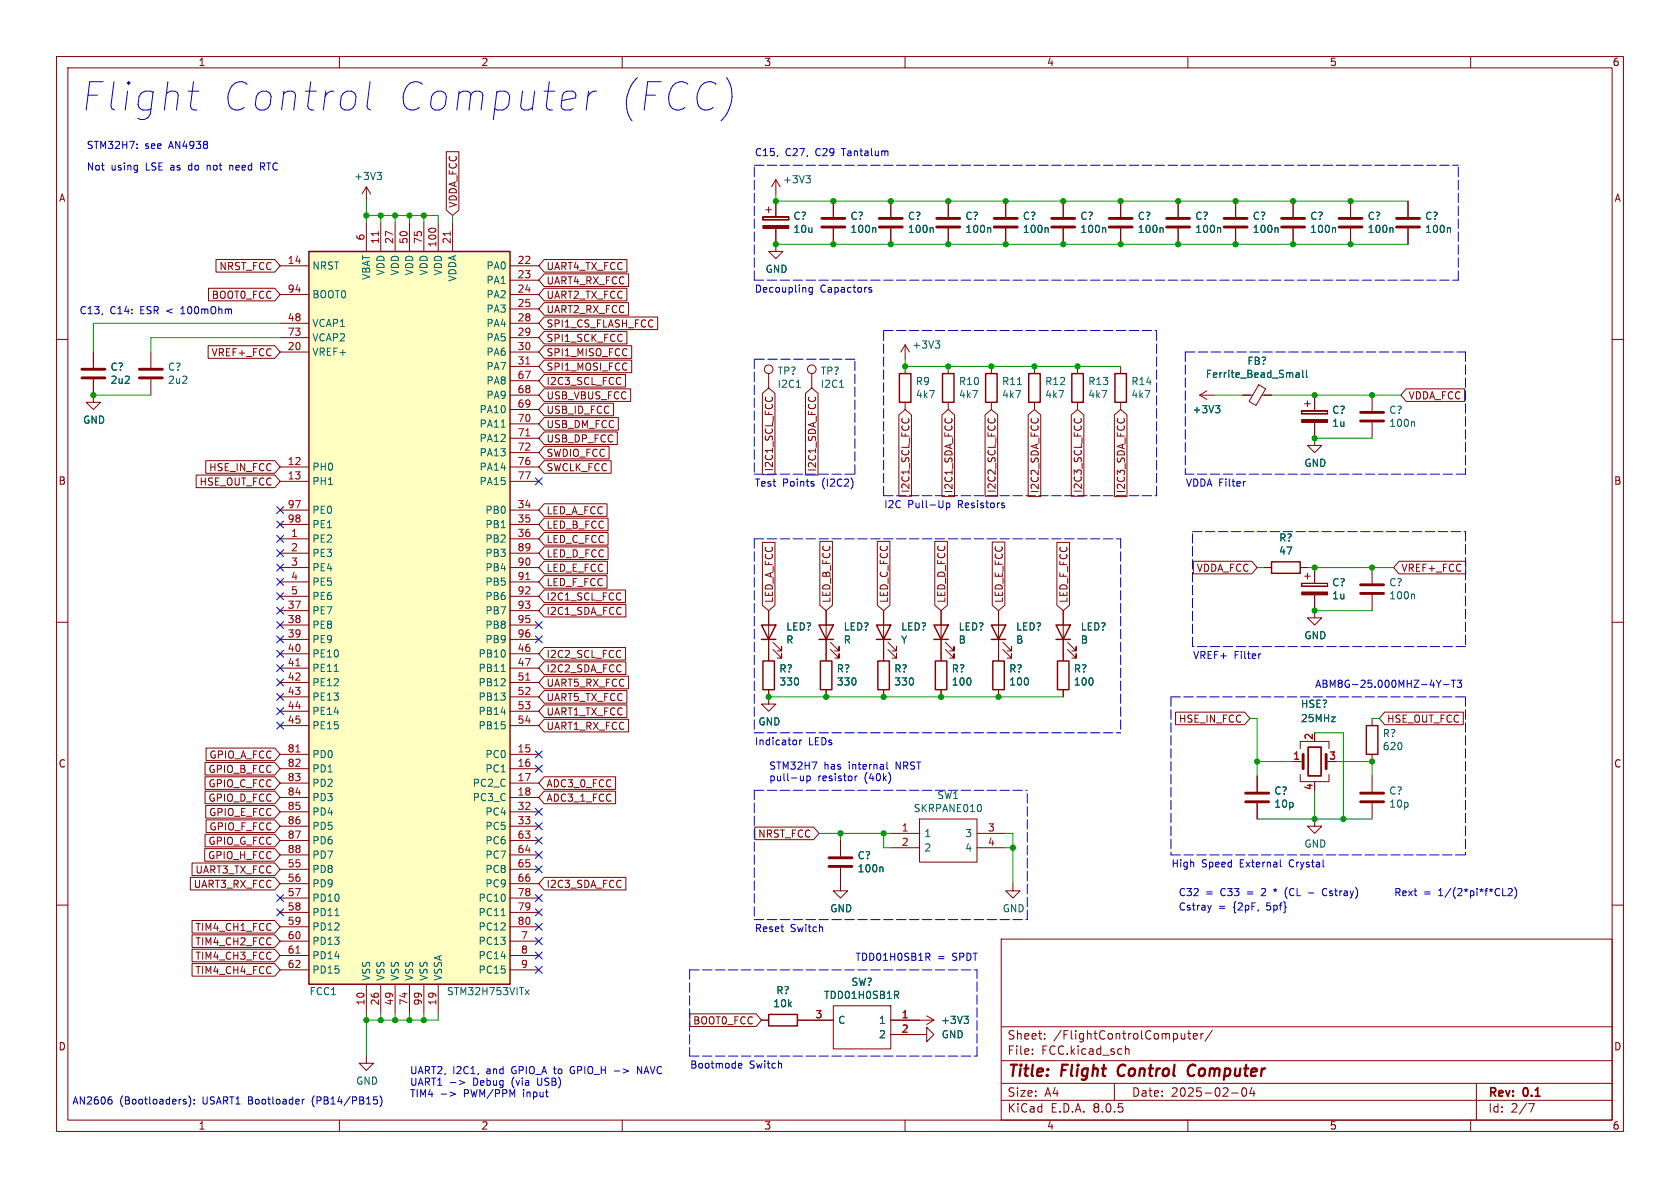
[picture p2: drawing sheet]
<svg xmlns="http://www.w3.org/2000/svg" width="297mm" height="210mm" viewBox="0 0 297 210" stroke-linecap="round" stroke-linejoin="round" font-family="sans-serif">
<g fill="none" stroke="#840000" stroke-width=".18">
<path d="M10 10h277v190h-277zM12 12h273v186h-273zM60 10v2M110 10v2M160 10v2M210 10v2M260 10v2M64.8 33l-.8 1.3M64.8 33v2.6M64.8 33l.7 1.3M134.9 38.4v.5zM134.9 38.9h4.5z"/>
<path d="M134.9 38.4h4.5zM135.4 37.1h1M135.9 36.6v1M137.2 31.8v2.5M137.2 35.6v2.8M137.2 31.8l-.8 1.2M137.2 31.8l.7 1.2M139.4 38.4v.5zM147.3 35.6v2.8M157.5 35.6v2.8M167.6 35.6v2.8M177.8 35.6v2.8"/>
<path d="M188 35.6v2.8M198.1 35.6v2.8M208.3 35.6v2.8M218.4 35.6v2.8M228.6 35.6v2.8M238.8 35.6v2.8M248.9 35.6v2.8M10 60h2M137.2 40.4v4.1h1.2l-1.2 1.2-1.3-1.2h1.3M147.3 40.4v2.8M157.5 40.4v2.8M167.6 40.4v2.8"/>
<path d="M177.8 40.4v2.8M188 40.4v2.8M198.1 40.4v2.8M208.3 40.4v2.8M218.4 40.4v2.8M228.6 40.4v2.8M238.8 40.4v2.8M248.9 40.4v2.8M285 60h2M16.5 67.1v4h1.3l-1.3 1.3-1.3-1.3h1.3M16.5 62.2v2.8M26.7 62.2v2.8"/>
<path d="M26.7 67.1v2.8M135.9 66v2.6M143.5 66v2.6M160 61l-.7 1.2M160 61v2.5M160 61l.8 1.2M167.6 64.8v1.2M167.6 71.1v1.3M175.3 64.8v1.2M175.3 71.1v1.3M182.9 64.8v1.2M182.9 71.1v1.3"/>
<path d="M190.5 64.8v1.2M190.5 71.1v1.3M198.1 64.8v1.2M198.1 71.1v1.3M212.1 69.9h2.5M212.1 69.9l1.3 .7M213.4 69.1l-1.3 .8M219.7 69.9h1.8M222.5 68l1.2 .7-1.7 3-1.2-.7zM223.1 69.9h1.7M10 110h2M135.9 115.6v1.2"/>
<path d="M146 108v7.6M146.8 114.8l1.5 1.5v-.7v.7h-.7M146.8 113.5l1.5 1.6v-.8v.8h-.7M176.5 115.6v1.2M285 110h2M135.9 121.9v2.6h1.3l-1.3 1.2-1.3-1.2h1.3M176.5 121.9v1.3M222.2 137.2v2.8M228.6 134.6h1.8M229.9 136.9v1.3h5v-1.3M229.9 132.3v-1.2h5v1.2M232.4 138.2v.2"/>
<path d="M242.6 127v1.3M242.6 133.4v1.2M242.6 137.2v2.8M10 160h2M222.2 142v2.8M232.4 144.8v1.3h1.3l-1.3 1.2-1.3-1.2h1.3M242.6 142v2.8M285 160h2M177 166h108v32h-108zM60 198v2M64.8 186.7v1.3h1.2l-1.2 1.2-1.3-1.2h1.3M110 198v2"/>
<path d="M160 198v2M177 194.5h108M177 191.5h108M177 187.5h108M177 181.5h108M182.5 186.3v.1M182.5 185.5v.1M184.7 183.6v.1M184.7 182.8v.1M197 191.5v3M199 184.9v1.5M199 185.5l.2-.1 .3 .1 .1 .9"/>
<path d="M209.5 182.7v1M209.5 183.6l-.5 .1M210 182.7h.5M210 198v2M210.2 182.2v1.3l.3 .2M211 183.2l.7-.1-.1-.3-.4-.1-.2 .2v.7h.6M212.3 182.7v1M212.7 182.7l-.2 .1-.2 .2M214.3 182.1l-1.3 2M217.7 193.2h1.2M219.7 192.4a.81 .81 0 0 0 .3 1.4l.2-.1 .2-.5-.2-.8M221.3 192.2l-.3 1.1h.9"/>
<path d="M221.7 192.8v1M260 198v2M261 191.5v6.5M270.2 195.1h1l-.6 1.5"/>
<circle cx="135.9" cy="65.3" r=".76"/>
<circle cx="143.5" cy="65.3" r=".76"/>
</g>
<path d="M197.9 188.5a1.27 1.27 0 0 0 0 1.6M211 188.2a1.13 1.13 0 0 0-1 .7 1.13 1.13 0 0 0 .3 1.2l.2 .1 .5-.1" fill="none" stroke="#840000" stroke-width=".4"/>
<path d="M166.6 66h2.1v5.1h-2.1zM174.2 66h2.1v5.1h-2.1zM181.9 66h2v5.1h-2zM189.5 66h2v5.1h-2zM197.1 66h2v5.1h-2zM134.9 116.8h2v5.1h-2zM144.8 110.5h2.5l-1.3 2.5zM144.8 113h2.5M175.5 116.8h2v5.1h-2zM241.6 128.3h2v5.1h-2z" fill="none" stroke="#840000" stroke-width=".25"/>
<g fill="none" stroke="#006464" stroke-width=".18">
<path d="M66.7 30.5h.7l-.4 .5M67.2 31l.2 .2v.3l-.2 .2M142.5 31.1h.8l-.5 .4M143 31.5l.3 .3v.3l-.3 .2M154.6 40.2l.2 .2v.7M164.8 40.2l.2 .2v.7M175 40.2l.1 .2v.7M185.1 40.2l.2 .2v.7M195.3 40.2l.2 .2v.7M205.4 40.2l.2 .2v.7M215.6 40.2l.2 .2v.7M225.8 40.2l.1 .2v.7"/>
<path d="M235.9 40.2l.2 .2v.7M246.1 40.2l.2 .2v.7M256.2 40.2l.2 .2v.7M140.8 68.5h.7M148.4 68.5h.7M165.3 60.3h.8l-.4 .5M165.9 60.8l.2 .2v.3l-.2 .2M179.9 68h.7M214.9 71.7h.8l-.5 .5M215.4 72.2l.3 .2v.3l-.3 .3M229.1 65.9h.5l.1 .8M229.1 66.7h.6"/>
<path d="M229.7 66.2l-.6 .1M230.3 65.5v1l.2 .2M231 65.5v1l.1 .2"/>
</g>
<g fill="none" stroke="#840000" stroke-width=".51">
<path d="M145.3 38.6h4.1M155.4 38.6h4.1M165.6 38.6h4.1M175.8 38.6h4M185.9 38.6h4.1M196.1 38.6h4.1M206.2 38.6h4.1M216.4 38.6h4.1M226.6 38.6h4M236.7 38.6h4.1M246.9 38.6h4.1M145.3 40.1h4.1"/>
<path d="M155.4 40.1h4.1M165.6 40.1h4.1M175.8 40.1h4M185.9 40.1h4.1M196.1 40.1h4.1M206.2 40.1h4.1M216.4 40.1h4.1M226.6 40.1h4M236.7 40.1h4.1M246.9 40.1h4.1M14.5 66.8h4M14.5 65.3h4"/>
<path d="M24.6 66.8h4.1M24.6 65.3h4.1M230.4 133.4v2.5M234.4 133.4v2.5M220.2 141.7h4.1M220.2 140.2h4.1M240.5 141.7h4.1M240.5 140.2h4.1"/>
</g>
<path d="M231.3 132.1h2.3v5.1h-2.3z" fill="none" stroke="#840000" stroke-width=".3"/>
<path d="M134.9 39.9h4.5v.5h-4.5z" fill="#840000" stroke="#840000" stroke-width=".18"/>
<path d="M54.6 44.5h35.6v129.5h-35.6z" fill="#ffffc2"/>
<g fill="none" stroke="#840000" stroke-width=".25">
<path d="M54.6 44.5h35.6v129.5h-35.6zM159 66h2v5.1h-2zM224.8 99.3h5.1v2h-5.1zM134.6 110.5h2.6l-1.3 2.5zM134.6 113h2.6M145 116.8h2.1v5.1h-2.1zM154.9 110.5h2.6l-1.3 2.5zM154.9 113h2.6M155.2 116.8h2v5.1h-2zM165.1 110.5h2.5l-1.2 2.5zM165.1 113h2.5M165.4 116.8h2v5.1h-2z"/>
<path d="M175.3 110.5h2.5l-1.3 2.5zM175.3 113h2.5M186.7 110.5h2.5l-1.2 2.5zM186.7 113h2.5M186.9 116.8h2.1v5.1h-2.1zM135.9 179.3h5.1v2.1h-5.1z"/>
</g>
<g fill="none" stroke="#840000" stroke-width=".18">
<path d="M64.8 39.4v5.1M67.3 39.4v5.1M69.8 39.4v5.1M72.4 39.4v5.1M74.9 39.4v5.1M77.5 39.4v5.1M78.9 26.8h2.2v10.3l-1.1 1-1.1-1zM80 39.4v5.1M137.2 35.6v2.8M147.3 35.6v2.8M157.5 35.6v2.8M167.6 35.6v2.8"/>
<path d="M177.8 35.6v2.8M188 35.6v2.8M198.1 35.6v2.8M208.3 35.6v2.8M218.4 35.6v2.8M228.6 35.6v2.8M238.8 35.6v2.8M248.9 35.6v2.8M36.9 51h11.7l.9 1.1-.9 1.1h-11.7zM38.2 45.9h10.4l.9 1.1-.9 1.1h-10.4zM49.5 47h5.1M49.5 52.1h5.1"/>
<path d="M49.5 57.2h5.1M49.5 59.7h5.1M90.2 47h5M90.2 49.5h5M90.2 52.1h5M90.2 54.6h5M90.2 57.2h5M90.2 59.7h5M96.2 48.4h14.9v2.2h-14.9l-1-1.1zM96.2 51h14.6v2.2h-14.6l-1-1.1zM96.2 45.9h14.6v2.2h-14.6l-1-1.1zM96.2 53.5h14.9v2.2h-14.9l-1-1.1z"/>
<path d="M96.2 58.6h14.6v2.2h-14.6l-1-1.1zM96.2 56h20.1v2.3h-20.1l-1-1.1zM137.2 40.4v2.8M147.3 40.4v2.8M157.5 40.4v2.8M167.6 40.4v2.8M177.8 40.4v2.8M188 40.4v2.8M198.1 40.4v2.8M208.3 40.4v2.8M218.4 40.4v2.8M228.6 40.4v2.8"/>
<path d="M238.8 40.4v2.8M248.9 40.4v2.8M16.5 62.2v2.8M16.5 67.1v2.8M36.8 61.1h11.8l.9 1.1-.9 1.1h-11.8zM49.5 62.2h5.1M90.2 62.2h5M90.2 64.8h5M90.2 67.3h5M90.2 69.9h5M90.2 72.4h5M90.2 74.9h5"/>
<path d="M90.2 77.5h5M96.2 78.9h11.5v2.2h-11.5l-1-1.1zM96.2 61.1h15.5v2.2h-15.5l-1-1.1zM96.2 63.7h15.5v2.2h-15.5l-1-1.1zM96.2 68.7h15.3v2.3h-15.3l-1-1.1zM96.2 71.3h12.3v2.2h-12.3l-1-1.1zM96.2 66.2h14.4v2.2h-14.4l-1-1.1zM96.2 73.8h13.1v2.2h-13.1l-1-1.1zM96.2 76.4h12.9v2.2h-12.9l-1-1.1zM134.8 69.5l1.1-.9 1.1 .9v14.4h-2.2zM142.4 69.5l1.1-.9 1.1 .9v14.5h-2.2zM158.9 73.3l1.1-.9 1.1 .9v14.4h-2.2z"/>
<path d="M160 64.8v1.2M160 71.1v1.3M166.5 73.3l1.1-.9 1.2 .9v14.5h-2.3zM174.1 73.3l1.2-.9 1.1 .9v14.4h-2.3zM181.8 73.3l1.1-.9 1.1 .9v14.5h-2.2zM189.4 73.3l1.1-.9 1.1 .9v14.4h-2.2zM197 73.3l1.1-.9 1.1 .9v14.5h-2.2zM219.7 69.9h1.3M223.5 69.9h1.3M230.1 72.6v.6zM230.1 73.2h4.6zM230.1 72.6h4.6z"/>
<path d="M230.6 71.4h1M231.1 70.9v1M232.4 74.7v4h1.3l-1.3 1.3-1.3-1.3h1.3M232.4 69.9v2.7M234.7 72.6v.6zM242.6 69.9v2.7M242.6 74.7v2.8M248.6 68.7h10.3v2.3h-10.3l-1-1.1zM34.7 84h13.9l.9 1.1-.9 1.1h-13.9zM36.4 81.4h12.2l.9 1.2-.9 1.1h-12.2zM49.5 95.3h5.1M49.5 82.6h5.1"/>
<path d="M49.5 85.1h5.1M49.5 97.8h5.1M49.5 90.2h5.1M49.5 92.7h5.1M90.2 95.3h5M90.2 82.6h5M90.2 85.1h5M90.2 97.8h5M90.2 90.2h5M90.2 92.7h5M90.2 80h5M96.2 81.4h11.8v2.3h-11.8l-1-1.1z"/>
<path d="M96.2 91.6h11.3v2.2h-11.3l-1-1.1zM96.2 99.2h11.2v2.2h-11.2l-1-1.1zM96.2 89.1h11.1v2.2h-11.1l-1-1.1zM96.2 94.1h11.3v2.3h-11.3l-1-1.1zM96.2 96.7h11.3v2.2h-11.3l-1-1.1zM134.8 95.9h2.2v11.1l-1.1 1-1.1-1zM144.9 95.7h2.3v11.3l-1.2 1-1.1-1zM155.1 95.7h2.2v11.3l-1.1 1-1.1-1zM165.3 95.7h2.2v11.3l-1.1 1-1.1-1zM175.4 95.8h2.2v11.2l-1.1 1-1.1-1zM186.8 95.9h2.3v11.1l-1.1 1-1.2-1zM211 99.2h10.3l.9 1.1-.9 1.1h-10.3z"/>
<path d="M247.3 99.2h11.8v2.2h-11.8l-.9-1.1zM49.5 100.3h5.1M49.5 108h5.1M49.5 110.5h5.1M49.5 113h5.1M49.5 102.9h5.1M49.5 115.6h5.1M49.5 118.1h5.1M49.5 105.4h5.1M90.2 100.3h5M90.2 108h5M90.2 110.5h5"/>
<path d="M90.2 113h5M90.2 102.9h5M90.2 115.6h5M90.2 118.1h5M90.2 105.4h5M96.2 117h14.4v2.2h-14.4l-1-1.1zM96.2 104.3h14.4v2.2h-14.4l-1-1.1zM96.2 101.8h11.1v2.2h-11.1l-1-1.1zM96.2 106.8h14.4v2.3h-14.4l-1-1.1zM96.2 114.5h14.4v2.2h-14.4l-1-1.1zM96.2 119.5h14.9v2.3h-14.9l-1-1.1zM135.9 108v8.8"/>
<path d="M136.7 114.8l1.5 1.5v-.7v.7h-.8M136.7 113.5l1.5 1.6v-.8v.8h-.8M146 108v2.5M146 113v3.8M156.2 108v8.8M157 114.8l1.5 1.5v-.7v.7h-.8M157 113.5l1.5 1.6v-.8v.8h-.8M166.4 108v8.8M167.1 114.8l1.6 1.5v-.7v.7h-.8M167.1 113.5l1.6 1.6v-.8v.8h-.8M176.5 108v8.8M177.3 114.8l1.5 1.5v-.7v.7h-.7"/>
<path d="M177.3 113.5l1.5 1.6v-.8v.8h-.7M188 108v8.8M188.7 114.8l1.5 1.5v-.7v.7h-.7M188.7 113.5l1.5 1.6v-.8v.8h-.7M223.5 100.3h1.3M229.9 100.3h1.2M230.1 103.1v.5zM230.1 103.6h4.6zM230.1 103.1h4.6zM230.6 101.9h1M231.1 101.3v1.1M232.4 105.2v4h1.3l-1.3 1.3-1.3-1.3h1.3"/>
<path d="M232.4 100.3v2.8M234.7 103.1v.5zM242.6 100.3v2.8M242.6 105.2v2.8M36.3 137.3h12.3l.9 1.1-.9 1.1h-12.3zM36.3 134.8h12.3l.9 1.1-.9 1.1h-12.3zM36.3 139.9h12.3l.9 1.1-.9 1.1h-12.3zM36.4 132.2h12.2l.9 1.2-.9 1.1h-12.2zM49.5 133.4h5.1M49.5 135.9h5.1M49.5 138.4h5.1M49.5 120.7h5.1"/>
<path d="M49.5 123.2h5.1M49.5 125.7h5.1M49.5 128.3h5.1M90.2 133.4h5M90.2 135.9h5M90.2 138.4h5M90.2 120.7h5M90.2 123.2h5M90.2 125.7h5M90.2 128.3h5M96.2 139.9h12.6v2.2h-12.6l-1-1.1zM96.2 124.6h14.6v2.2h-14.6l-1-1.1z"/>
<path d="M96.2 137.3h12.6v2.2h-12.6l-1-1.1zM96.2 127.2h14.9v2.2h-14.9l-1-1.1zM96.2 122.1h14.6v2.2h-14.6l-1-1.1zM135.9 121.9v1.3M146 121.9v1.3M156.2 121.9v1.3M166.4 121.9v1.3M176.5 121.9v1.3M188 121.9v1.3M207.8 125.9h12.2l1 1.1-1 1.1h-12.2zM222.2 137.2v2.8M228.6 134.6h1.3"/>
<path d="M244.8 125.9h13.9v2.2h-13.9l-1-1.1zM33.7 155.1h14.9l.9 1.1-.9 1.1h-14.9zM34 152.6h14.6l.9 1.1-.9 1.1h-14.6zM36.2 150h12.4l.9 1.1-.9 1.1h-12.4zM36.3 147.5h12.3l.9 1.1-.9 1.1h-12.3zM36.4 142.4h12.2l.9 1.1-.9 1.1h-12.2zM36.4 144.9h12.2l.9 1.2-.9 1.1h-12.2zM49.5 141h5.1M49.5 143.5h5.1M49.5 146.1h5.1M49.5 153.7h5.1M49.5 156.2h5.1"/>
<path d="M49.5 158.8h5.1M49.5 148.6h5.1M49.5 151.1h5.1M90.2 141h5M90.2 143.5h5M90.2 146.1h5M90.2 153.7h5M90.2 156.2h5M90.2 158.8h5M90.2 148.6h5M90.2 151.1h5M96.2 155.1h14.4v2.2h-14.4l-1-1.1z"/>
<path d="M133.4 146.2h10.4l1 1.1-1 1.1h-10.4zM148.6 153.4v4.1h1.3l-1.3 1.3-1.3-1.3h1.3M148.6 148.6v2.8M157.5 147.3h5.1M157.5 149.9h5.1M162.6 144.8h10.1v7.6h-10.1zM172.7 147.3h5.1M172.7 149.9h5.1M179.1 156.2v1.3h1.2l-1.2 1.3-1.3-1.3h1.3M222.2 142v2.8M34 162.7h14.6l.9 1.1-.9 1.1h-14.6zM34 170.3h14.6l.9 1.2-.9 1.1h-14.6z"/>
<path d="M34 167.8h14.6l.9 1.1-.9 1.1h-14.6zM34 165.3h14.6l.9 1.1-.9 1.1h-14.6zM49.5 161.3h5.1M49.5 163.8h5.1M49.5 166.4h5.1M49.5 168.9h5.1M49.5 171.5h5.1M64.8 174v5.1M67.3 174v5.1M69.8 174v5.1M72.4 174v5.1M74.9 174v5.1"/>
<path d="M77.5 174v5.1M90.2 161.3h5M90.2 163.8h5M90.2 166.4h5M90.2 168.9h5M90.2 171.5h5M121.9 179.2h11.8l.9 1.1-.9 1.2h-11.8zM147.3 177.8h10.2v7.6h-10.2zM163.8 179.6l1.3 .7M134.6 180.3h1.3M141 180.3h6.3M157.5 182.9h6.3v-1.3l1.3 1.3-1.3 1.3v-1.3"/>
<path d="M157.5 180.3h7.6M165.1 180.3l-1.3 .8"/>
</g>
<path d="M66.9 40.9v.8M79.6 40.9v.8M93 64.4h.7M93 77.1h.7M52.3 117.7h.7M93 102.5h.7M52.3 132.9h.7M93 120.2h.7M52.3 168.5h.7" fill="none" stroke="#a90000" stroke-width=".18"/>
<g fill="none" stroke="#006464" stroke-width=".18">
<path d="M154.6 40.2l.2 .2v.7M164.8 40.2l.2 .2v.7M175 40.2l.1 .2v.7M185.1 40.2l.2 .2v.7M195.3 40.2l.2 .2v.7M205.4 40.2l.2 .2v.7M215.6 40.2l.2 .2v.7M225.8 40.2l.1 .2v.7M235.9 40.2l.2 .2v.7M246.1 40.2l.2 .2v.7M256.2 40.2l.2 .2v.7M88.6 75.5h.7"/>
<path d="M214.9 71.7h.8l-.5 .5M215.4 72.2l.3 .2v.3l-.3 .3M229.1 65.9h.5l.1 .8M229.1 66.7h.6M229.7 66.2l-.6 .1M230.3 65.5v1l.2 .2M231 65.5v1l.1 .2M249.9 74.5l.2 .2v.7M59.1 118.7h.7M88.6 118.7h.7M249.9 105l.2 .2v.7M155.9 153.3l.2 .2v.6"/>
<path d="M173.4 142.3l.1 .4-.1 .7M59.2 161.9h.7M88.6 161.9h.7M92.9 175l.6 .8M93.5 175l-.6 .8M158.1 175.2h.5l.3 .3-.2 .3-.6 .1M158.4 175.9l.5 .6M170.4 179.6h.8l-.4 .5M171 180.1l.2 .3v.3l-.2 .2"/>
</g>
<path d="M240.5 74.4h4.1M240.5 72.9h4.1M240.5 104.9h4.1M240.5 103.4h4.1M146.6 153.2h4M146.6 151.6h4" fill="none" stroke="#840000" stroke-width=".51"/>
<g fill="#840000" stroke="#840000" stroke-width=".18">
<path d="M230.1 104.6h4.6v.6h-4.6z"/>
<path d="M230.1 74.2h4.6v.5h-4.6z"/>
</g>
<g fill="none" stroke="#0000c2" stroke-width=".18">
<path d="M33.3 16.1h1.9M33.8 19.2l.5 .2h.5M34.2 14.4l-.5 4.3M65.4 14.4l-.5 4.3 .2 .5 .4 .2M104 16.1l-.4 3.3M105.5 16.1a1.48 1.48 0 0 0-1.6 1M129 14.7a5.9 5.9 0 0 1-.1 4.5M24.2 26.1v.2M24.2 25.5v.1M36.6 29.2v.9M36.8 29.2l-.2 .1M40.6 29.2v.9"/>
<path d="M41 29.2l-.4 .1M46.4 29.5l.4 .6M46.7 28.9l-.6-.1v1.3M46.7 29.4l-.6 .1M32 55.5h.7M32.1 54.5l-.1 .1M143.6 50.8v1l-.2 .3-.3-.1M143.6 50.9l-.4-.1-.2 .3 .1 .5h.5M153.6 51.1l.5 .3-.1 .3-.4-.1M154.1 50.9l-.3-.1-.2 .2M143.7 85.5l.2 .2-.2 .2M143.7 85.1l.2 .1"/>
<path d="M167.3 88.9v1.3M167.3 89l.4-.1 .2 .3-.1 .5h-.5M177.2 88.9l.3 .1M177.2 89.3l.3 .1 .1 .2-.2 .2h-.2M220.2 85.1l-.3 .1M222.9 115.6h-.2M140.7 130.9l.1 .2-.1 .5M141.4 130.8v.9M141.7 130.8l-.3 .3M142 137.2v.8M142 137.9l-.3 .1M142.6 137.2h.4l.2 .2-.1 .6h-.5"/>
<path d="M142.6 137.2v1.2M151.2 137.2v.8M151.5 137.2l-.3 .2M156.8 134.7v1.1l.2 .2M157.4 137.1v.9M254.8 120.2l-.5 .7M255.2 121h1M256.6 120.2h.7M256.9 120.2v1.3M257.6 120.2h.8l-.4 .5 .3 .1v.6l-.1 .1-.6-.1M225.1 157.2l.3 .2-.1 .2M226.3 152v1.1l.2 .2"/>
<path d="M227.6 156.9a1.46 1.46 0 0 0 0 1.9M231.3 157.9h1M234.6 157.2a.6 .6 0 0 0-.9 .4 .6 .6 0 0 0 .6 .7l.3-.1M265.7 158.3h.6M266.6 157.2l.5-.1 .2 .3-.7 .9h.7M267.8 156.9a1.46 1.46 0 0 1 0 1.9M163.7 168.5h.5l.2 .2-.1 .4-.6 .1M164 169.2l.4 .6M214.1 160l-.3 .9M19.5 193.9h.2M19.6 194.4l.2 .2v.3l-.2 .3M32.6 194.7l.3 .1v.2l-.1 .2h-.3"/>
<path d="M32.6 194.3l.3 .1M33.4 193.7a1.46 1.46 0 0 1 0 2M34.3 195v.2M34.3 194.4v.1M53.4 194.3v.9M53.8 194.3l-.4 .3M66.1 193.9h.6M66.2 194.4h.3l.2 .2-.1 .5-.4 .1M67.2 193.7a1.46 1.46 0 0 1 0 2M78 193.4h1M79.6 193l.9 .4-.9 .4M79.6 191.4h1"/>
<path d="M81.2 191l1 .4-1 .3M101 188.6l-.2 .5 .2 .6M108.6 189.3h1M112.7 189.8v-1.3l.7 1.3M130.5 188.4l.7-.1-.1-.3h-.4l-.2 .2 .1 .6h.5"/>
</g>
<g fill="none" stroke="#0000c2" stroke-width=".18" stroke-dasharray="1.7 .6">
<path d="M133.3 29.2h124.5M133.3 49.5v-20.3M133.3 49.5h124.5M156.2 58.4h48.3M257.8 49.5v-20.3M133.3 63.5v20.3M151.1 63.5h-17.8M209.5 62.2h49.6M209.5 62.2v21.6M259.1 62.2v21.6M133.3 95.3v34.2M133.3 95.3h64.8"/>
<path d="M133.3 83.8h17.8M151.1 83.8v-20.3M156.2 87.6v-29.2M156.2 87.6h48.3M198.1 95.3v34.2M204.5 87.6v-29.2M210.8 94h48.3M259.1 83.8h-49.6M259.1 94v20.3M210.8 114.3v-20.3M259.1 114.3h-48.3M133.3 129.5h64.8"/>
<path d="M133.3 139.7h48.3M133.3 139.7v22.9M207 123.2v27.9M207 123.2h52.1M259.1 123.2v27.9M207 151.1h52.1M121.9 171.5v15.2M121.9 171.5h50.8M133.3 162.6h48.3M181.6 162.6v-22.9M121.9 186.7h50.8M172.7 186.7v-15.2"/>
</g>
<g fill="none" stroke="#009600" stroke-width=".18">
<path d="M64.8 38.1h12.7v1.3M64.8 35.6v3.8M67.3 38.1v1.3M69.8 38.1v1.3M72.4 38.1v1.3M74.9 38.1v1.3M80 38.1v1.3M137.2 34.3v1.3h111.7M49.5 57.2h-33v5M49.5 59.7h-22.8v2.5M137.2 43.2h111.7M16.5 69.9h10.2"/>
<path d="M160 63.5v1.3h38.1M214.6 69.9h5.1M224.8 69.9h22.8M232.4 77.5h10.2M222.2 100.3h1.3M231.1 100.3h15.3M232.4 108h10.2M135.9 123.2h52.1M221 127h1.2v10.2M222.2 134.6h6.4M232.4 129.5h5.1v15.3M232.4 139.7v5.1"/>
<path d="M236.2 134.6h6.4v2.6M242.6 127h1.2M144.8 147.3h12.7M148.6 147.3v1.3M156.2 147.3v2.6h1.3M177.8 147.3h1.3v8.9M177.8 149.9h1.3M222.2 144.8h20.4M64.8 179.1v7.6M67.3 179.1v1.2M69.8 179.1v1.2M72.4 179.1v1.2"/>
<path d="M74.9 179.1v1.2M77.5 179.1v1.2h-12.7"/>
</g>
<g fill="none" stroke="#000084" stroke-width=".18">
<path d="M48.9 94.6l1.2 1.3M48.9 89.6l1.2 1.2M48.9 92.1l1.2 1.2M48.9 99.7l1.2 1.2M48.9 97.2l1.2 1.2M50.1 94.6l-1.2 1.3M50.1 89.6l-1.2 1.2M50.1 92.1l-1.2 1.2M50.1 99.7l-1.2 1.2M50.1 97.2l-1.2 1.2M94.6 84.5l1.3 1.2M95.9 84.5l-1.3 1.2"/>
<path d="M48.9 117.5l1.2 1.2M48.9 109.9l1.2 1.2M48.9 112.4l1.2 1.2M48.9 115l1.2 1.2M48.9 104.8l1.2 1.2M48.9 102.3l1.2 1.2M48.9 107.3l1.2 1.3M50.1 117.5l-1.2 1.2M50.1 109.9l-1.2 1.2M50.1 112.4l-1.2 1.2M50.1 115l-1.2 1.2M50.1 104.8l-1.2 1.2"/>
<path d="M50.1 102.3l-1.2 1.2M50.1 107.3l-1.2 1.3M94.6 109.9l1.3 1.2M94.6 112.4l1.3 1.2M95.9 109.9l-1.3 1.2M95.9 112.4l-1.3 1.2M48.9 120l1.2 1.3M48.9 125.1l1.2 1.2M48.9 122.6l1.2 1.2M48.9 127.7l1.2 1.2M50.1 120l-1.2 1.3M50.1 125.1l-1.2 1.2"/>
<path d="M50.1 122.6l-1.2 1.2M50.1 127.7l-1.2 1.2M94.6 135.3l1.3 1.2M94.6 132.7l1.3 1.3M95.9 135.3l-1.3 1.2M95.9 132.7l-1.3 1.3M48.9 158.1l1.2 1.3M50.1 158.1l-1.2 1.3M94.6 158.1l1.3 1.3M94.6 145.4l1.3 1.3M94.6 142.9l1.3 1.2M94.6 148l1.3 1.2"/>
<path d="M94.6 150.5l1.3 1.2M94.6 153.1l1.3 1.2M95.9 158.1l-1.3 1.3M95.9 145.4l-1.3 1.3M95.9 142.9l-1.3 1.2M95.9 148l-1.3 1.2M95.9 150.5l-1.3 1.2M95.9 153.1l-1.3 1.2M48.9 160.7l1.2 1.2M50.1 160.7l-1.2 1.2M94.6 168.3l1.3 1.2M94.6 163.2l1.3 1.2"/>
<path d="M94.6 170.8l1.3 1.3M94.6 165.8l1.3 1.2M94.6 160.7l1.3 1.2M95.9 168.3l-1.3 1.2M95.9 163.2l-1.3 1.2M95.9 170.8l-1.3 1.3M95.9 165.8l-1.3 1.2M95.9 160.7l-1.3 1.2"/>
</g>
<g fill="#009600" stroke="#009600" stroke-width=".18">
<circle cx="218.4" cy="43.2" r=".46"/>
<circle cx="208.3" cy="43.2" r=".46"/>
<circle cx="238.8" cy="35.6" r=".46"/>
<circle cx="238.8" cy="43.2" r=".46"/>
<circle cx="228.6" cy="43.2" r=".46"/>
<circle cx="208.3" cy="35.6" r=".46"/>
<circle cx="218.4" cy="35.6" r=".46"/>
<circle cx="228.6" cy="35.6" r=".46"/>
<circle cx="179.1" cy="149.9" r=".46"/>
<circle cx="176.5" cy="123.2" r=".46"/>
<circle cx="232.4" cy="77.5" r=".46"/>
<circle cx="232.4" cy="69.9" r=".46"/>
<circle cx="232.4" cy="108" r=".46"/>
<circle cx="232.4" cy="100.3" r=".46"/>
<circle cx="242.6" cy="100.3" r=".46"/>
<circle cx="242.6" cy="69.9" r=".46"/>
<circle cx="177.8" cy="43.2" r=".46"/>
<circle cx="188" cy="35.6" r=".46"/>
<circle cx="188" cy="43.2" r=".46"/>
<circle cx="198.1" cy="43.2" r=".46"/>
<circle cx="198.1" cy="35.6" r=".46"/>
<circle cx="167.6" cy="35.6" r=".46"/>
<circle cx="177.8" cy="35.6" r=".46"/>
<circle cx="147.3" cy="43.2" r=".46"/>
<circle cx="157.5" cy="43.2" r=".46"/>
<circle cx="175.3" cy="64.8" r=".46"/>
<circle cx="190.5" cy="64.8" r=".46"/>
<circle cx="167.6" cy="64.8" r=".46"/>
<circle cx="160" cy="64.8" r=".46"/>
<circle cx="182.9" cy="64.8" r=".46"/>
<circle cx="242.6" cy="134.6" r=".46"/>
<circle cx="222.2" cy="134.6" r=".46"/>
<circle cx="232.4" cy="144.8" r=".46"/>
<circle cx="237.5" cy="144.8" r=".46"/>
<circle cx="135.9" cy="123.2" r=".46"/>
<circle cx="156.2" cy="147.3" r=".46"/>
<circle cx="166.4" cy="123.2" r=".46"/>
<circle cx="146" cy="123.2" r=".46"/>
<circle cx="156.2" cy="123.2" r=".46"/>
<circle cx="74.9" cy="38.1" r=".46"/>
<circle cx="137.2" cy="35.6" r=".46"/>
<circle cx="147.3" cy="35.6" r=".46"/>
<circle cx="167.6" cy="43.2" r=".46"/>
<circle cx="137.2" cy="43.2" r=".46"/>
<circle cx="157.5" cy="35.6" r=".46"/>
<circle cx="148.6" cy="147.3" r=".46"/>
<circle cx="69.8" cy="180.3" r=".46"/>
<circle cx="67.3" cy="180.3" r=".46"/>
<circle cx="74.9" cy="180.3" r=".46"/>
<circle cx="72.4" cy="180.3" r=".46"/>
<circle cx="67.3" cy="38.1" r=".46"/>
<circle cx="72.4" cy="38.1" r=".46"/>
<circle cx="69.8" cy="38.1" r=".46"/>
<circle cx="16.5" cy="69.9" r=".46"/>
<circle cx="64.8" cy="38.1" r=".46"/>
<circle cx="64.8" cy="180.3" r=".46"/>
</g>
<g font-size="7" fill="#0000c2">
<text x="14" y="20.1">Flight</text>
<text x="38.4" y="20.1">Control</text>
<text x="68.9" y="20.1">Computer</text>
<text x="107.6" y="20.1">(FCC)</text>
</g>
<g font-size="2.8" fill="#840000">
<text x="178" y="190.9">Title:</text>
<text x="187.7" y="190.9">Flight</text>
<text x="198.5" y="190.9">Control</text>
<text x="211.6" y="190.9">Computer</text>
</g>
<g font-size="2.1" fill="#840000">
<text x="178" y="184">Sheet:</text>
<text x="186.2" y="184">/FlightControlComputer/</text>
<text x="178" y="186.7">File:</text>
<text x="184.1" y="186.7">FCC.kicad_sch</text>
<text x="178" y="196.9">KiCad</text>
<text x="178" y="194.1">Size:</text>
<text x="184.7" y="194.1">A4</text>
<text x="185.7" y="196.9">E.D.A.</text>
<text x="193.3" y="196.9">8.0.5</text>
<text x="200" y="194.1">Date:</text>
<text x="207" y="194.1">2025-02-04</text>
<text x="263" y="194.3">Rev:</text>
<text x="263" y="196.9">Id:</text>
<text x="267.1" y="196.9">2/7</text>
<text x="269.4" y="194.3">0.1</text>
</g>
<g font-size="1.8" fill="#840000">
<text x="35" y="11.9">1</text>
<text x="85" y="11.9">2</text>
<text x="135" y="11.9">3</text>
<text x="185" y="11.9">4</text>
<text x="235" y="11.9">5</text>
<text x="285" y="11.9">6</text>
<text x="10.3" y="35.9">A</text>
<text x="285.3" y="35.9">A</text>
<text x="81" y="36.8" transform="rotate(-90 81 36.8)">VDDA_FCC</text>
<text x="38.7" y="47.9">NRST_FCC</text>
<text x="96.5" y="47.9">UART4_TX_FCC</text>
<text x="37.4" y="53">BOOT0_FCC</text>
<text x="96.5" y="50.5">UART4_RX_FCC</text>
<text x="96.5" y="53">UART2_TX_FCC</text>
<text x="96.5" y="55.6">UART2_RX_FCC</text>
<text x="96.5" y="58.1">SPI1_CS_FLASH_FCC</text>
<text x="37.3" y="63.2">VREF+_FCC</text>
<text x="96.5" y="63.2">SPI1_MISO_FCC</text>
<text x="96.5" y="65.7">SPI1_MOSI_FCC</text>
<text x="96.5" y="60.6">SPI1_SCK_FCC</text>
<text x="96.5" y="70.8">USB_VBUS_FCC</text>
<text x="96.5" y="68.3">I2C3_SCL_FCC</text>
<text x="248.9" y="70.8">VDDA_FCC</text>
<text x="96.5" y="73.3">USB_ID_FCC</text>
<text x="96.5" y="75.9">USB_DM_FCC</text>
<text x="36.9" y="83.5">HSE_IN_FCC</text>
<text x="96.5" y="81">SWDIO_FCC</text>
<text x="96.5" y="83.5">SWCLK_FCC</text>
<text x="96.5" y="78.4">USB_DP_FCC</text>
<text x="136.8" y="83.4" transform="rotate(-90 136.8 83.4)">I2C1_SCL_FCC</text>
<text x="144.5" y="83.5" transform="rotate(-90 144.5 83.5)">I2C1_SDA_FCC</text>
<text x="10.3" y="85.9">B</text>
<text x="35.2" y="86">HSE_OUT_FCC</text>
<text x="161" y="87.2" transform="rotate(-90 161 87.2)">I2C1_SCL_FCC</text>
<text x="168.6" y="87.3" transform="rotate(-90 168.6 87.3)">I2C1_SDA_FCC</text>
<text x="176.2" y="87.2" transform="rotate(-90 176.2 87.2)">I2C2_SCL_FCC</text>
<text x="183.8" y="87.3" transform="rotate(-90 183.8 87.3)">I2C2_SDA_FCC</text>
<text x="191.5" y="87.2" transform="rotate(-90 191.5 87.2)">I2C3_SCL_FCC</text>
<text x="199.1" y="87.3" transform="rotate(-90 199.1 87.3)">I2C3_SDA_FCC</text>
<text x="285.3" y="85.9">B</text>
<text x="96.5" y="93.7">LED_B_FCC</text>
<text x="96.5" y="91.1">LED_A_FCC</text>
<text x="96.5" y="101.3">LED_E_FCC</text>
<text x="96.5" y="96.2">LED_C_FCC</text>
<text x="96.5" y="98.7">LED_D_FCC</text>
<text x="211.5" y="101.3">VDDA_FCC</text>
<text x="247.6" y="101.3">VREF+_FCC</text>
<text x="96.5" y="106.4">I2C1_SCL_FCC</text>
<text x="96.5" y="103.8">LED_F_FCC</text>
<text x="136.8" y="106.7" transform="rotate(-90 136.8 106.7)">LED_A_FCC</text>
<text x="147" y="106.7" transform="rotate(-90 147 106.7)">LED_B_FCC</text>
<text x="157.2" y="106.7" transform="rotate(-90 157.2 106.7)">LED_C_FCC</text>
<text x="167.3" y="106.7" transform="rotate(-90 167.3 106.7)">LED_D_FCC</text>
<text x="177.5" y="106.7" transform="rotate(-90 177.5 106.7)">LED_E_FCC</text>
<text x="188.9" y="106.7" transform="rotate(-90 188.9 106.7)">LED_F_FCC</text>
<text x="96.5" y="108.9">I2C1_SDA_FCC</text>
<text x="96.5" y="119.1">I2C2_SDA_FCC</text>
<text x="96.5" y="116.5">I2C2_SCL_FCC</text>
<text x="96.5" y="121.6">UART5_RX_FCC</text>
<text x="96.5" y="124.1">UART5_TX_FCC</text>
<text x="96.5" y="126.7">UART1_TX_FCC</text>
<text x="96.5" y="129.2">UART1_RX_FCC</text>
<text x="208.3" y="128">HSE_IN_FCC</text>
<text x="245.1" y="128">HSE_OUT_FCC</text>
<text x="10.3" y="135.9">C</text>
<text x="36.7" y="136.8">GPIO_B_FCC</text>
<text x="36.9" y="134.3">GPIO_A_FCC</text>
<text x="285.3" y="135.9">C</text>
<text x="36.7" y="139.4">GPIO_C_FCC</text>
<text x="36.7" y="141.9">GPIO_D_FCC</text>
<text x="96.5" y="141.9">ADC3_1_FCC</text>
<text x="96.5" y="139.4">ADC3_0_FCC</text>
<text x="36.7" y="149.5">GPIO_G_FCC</text>
<text x="36.9" y="144.5">GPIO_E_FCC</text>
<text x="36.9" y="147">GPIO_F_FCC</text>
<text x="133.9" y="148.3">NRST_FCC</text>
<text x="34.4" y="154.6">UART3_TX_FCC</text>
<text x="36.7" y="152.1">GPIO_H_FCC</text>
<text x="34.1" y="157.2">UART3_RX_FCC</text>
<text x="96.5" y="157.2">I2C3_SDA_FCC</text>
<text x="34.4" y="164.8">TIM4_CH1_FCC</text>
<text x="34.4" y="167.3">TIM4_CH2_FCC</text>
<text x="34.4" y="172.4">TIM4_CH4_FCC</text>
<text x="34.4" y="169.9">TIM4_CH3_FCC</text>
<text x="10.3" y="185.9">D</text>
<text x="122.4" y="181.3">BOOT0_FCC</text>
<text x="285.3" y="185.9">D</text>
<text x="35" y="199.9">1</text>
<text x="85" y="199.9">2</text>
<text x="135" y="199.9">3</text>
<text x="185" y="199.9">4</text>
<text x="235" y="199.9">5</text>
<text x="285" y="199.9">6</text>
</g>
<g font-size="1.8" fill="#0000c2">
<text x="15.2" y="26.4">STM32H7:</text>
<text x="25.6" y="26.4">see</text>
<text x="30" y="26.4">AN4938</text>
<text x="133.3" y="27.7">C15,</text>
<text x="138.8" y="27.7">C27,</text>
<text x="144.3" y="27.7">C29</text>
<text x="149.1" y="27.7">Tantalum</text>
<text x="15.2" y="30.2">Not</text>
<text x="19.6" y="30.2">using</text>
<text x="25.9" y="30.2">LSE as</text>
<text x="33.8" y="30.2">do</text>
<text x="37.2" y="30.2">not</text>
<text x="41.4" y="30.2">need</text>
<text x="47.1" y="30.2">RTC</text>
<text x="133.3" y="51.8">Decoupling</text>
<text x="145" y="51.8">Capactors</text>
<text x="14" y="55.6">C13,</text>
<text x="19.4" y="55.6">C14:</text>
<text x="24.9" y="55.6">ESR &lt;</text>
<text x="32.4" y="55.6">100mOhm</text>
<text x="133.3" y="86.1">Test</text>
<text x="138.3" y="86.1">Points</text>
<text x="145.4" y="86.1">(I2C2)</text>
<text x="156.2" y="89.9">I2C</text>
<text x="160.5" y="89.9">Pull-Up</text>
<text x="169.4" y="89.9">Resistors</text>
<text x="209.5" y="86.1">VDDA Filter</text>
<text x="210.8" y="116.6">VREF+</text>
<text x="218.2" y="116.6">Filter</text>
<text x="232.4" y="121.7">ABM8G-25.000MHZ-4Y-T3</text>
<text x="133.3" y="131.8">Indicator</text>
<text x="142.9" y="131.8">LEDs</text>
<text x="135.9" y="136.1">STM32H7</text>
<text x="145.6" y="136.1">has</text>
<text x="150.1" y="136.1">internal</text>
<text x="158.6" y="136.1">NRST</text>
<text x="135.9" y="138.2">pull-up</text>
<text x="144.6" y="138.2">resistor</text>
<text x="152.9" y="138.2">(40k)</text>
<text x="207" y="153.4">High</text>
<text x="212.4" y="153.4">Speed</text>
<text x="219.3" y="153.4">External</text>
<text x="228.2" y="153.4">Crystal</text>
<text x="208.3" y="161">Cstray</text>
<text x="208.3" y="158.5">C32</text>
<text x="213.1" y="158.5">=</text>
<text x="215.4" y="161">=</text>
<text x="215.9" y="158.5">C33</text>
<text x="218.1" y="161">{2pF,</text>
<text x="220.7" y="158.5">=</text>
<text x="223.5" y="158.5">2</text>
<text x="224.2" y="161">5pf}</text>
<text x="225.9" y="158.5">*</text>
<text x="228" y="158.5">(CL</text>
<text x="235.1" y="158.5">Cstray)</text>
<text x="246.4" y="158.5">Rext</text>
<text x="251.7" y="158.5">=</text>
<text x="254.4" y="158.5">1/(2*pi*f*CL2)</text>
<text x="133.3" y="164.9">Reset</text>
<text x="139.7" y="164.9">Switch</text>
<text x="151.1" y="169.9">TDD01H0SB1R</text>
<text x="165.7" y="169.9">=</text>
<text x="168.5" y="169.9">SPDT</text>
<text x="72.4" y="190">UART2,</text>
<text x="80" y="190">I2C1,</text>
<text x="86.1" y="190">and</text>
<text x="90.7" y="190">GPIO_A to</text>
<text x="101.5" y="190">GPIO_H</text>
<text x="109.4" y="190">-&gt;</text>
<text x="113.7" y="190">NAVC</text>
<text x="121.9" y="189">Bootmode</text>
<text x="132.5" y="189">Switch</text>
<text x="12.7" y="195.3">AN2606</text>
<text x="21.1" y="195.3">(Bootloaders):</text>
<text x="35.9" y="195.3">USART1</text>
<text x="44.2" y="195.3">Bootloader</text>
<text x="55.6" y="195.3">(PB14/PB15)</text>
<text x="72.4" y="192">UART1</text>
<text x="72.4" y="194.1">TIM4</text>
<text x="82.1" y="194.1">PWM/PPM</text>
<text x="83.7" y="192">Debug</text>
<text x="90.7" y="192">(via</text>
<text x="92.8" y="194.1">input</text>
<text x="95.5" y="192">USB)</text>
</g>
<g font-size="1.8" fill="#006464">
<text x="62.5" y="32">+3V3</text>
<text x="138.3" y="32.6">+3V3</text>
<text x="140.2" y="39.1">C?</text>
<text x="140.2" y="41.4">10u</text>
<text x="150.3" y="41.4">100n</text>
<text x="150.3" y="39.1">C?</text>
<text x="160.4" y="41.4">100n</text>
<text x="160.4" y="39.1">C?</text>
<text x="170.6" y="41.4">100n</text>
<text x="170.6" y="39.1">C?</text>
<text x="180.7" y="41.4">100n</text>
<text x="180.7" y="39.1">C?</text>
<text x="190.9" y="41.4">100n</text>
<text x="190.9" y="39.1">C?</text>
<text x="201.1" y="41.4">100n</text>
<text x="201.1" y="39.1">C?</text>
<text x="211.2" y="41.4">100n</text>
<text x="211.2" y="39.1">C?</text>
<text x="221.4" y="41.4">100n</text>
<text x="221.4" y="39.1">C?</text>
<text x="231.5" y="41.4">100n</text>
<text x="231.5" y="39.1">C?</text>
<text x="241.7" y="41.4">100n</text>
<text x="241.7" y="39.1">C?</text>
<text x="251.9" y="41.4">100n</text>
<text x="251.9" y="39.1">C?</text>
<text x="55.1" y="47.9">NRST</text>
<text x="85.9" y="47.9">PA0</text>
<text x="55.1" y="52.9">BOOT0</text>
<text x="65.6" y="49.6" transform="rotate(-90 65.6 49.6)">VBAT</text>
<text x="68.2" y="48.8" transform="rotate(-90 68.2 48.8)">VDD</text>
<text x="70.7" y="48.8" transform="rotate(-90 70.7 48.8)">VDD</text>
<text x="73.3" y="48.8" transform="rotate(-90 73.3 48.8)">VDD</text>
<text x="75.8" y="48.8" transform="rotate(-90 75.8 48.8)">VDD</text>
<text x="78.3" y="48.8" transform="rotate(-90 78.3 48.8)">VDD</text>
<text x="80.9" y="49.9" transform="rotate(-90 80.9 49.9)">VDDA</text>
<text x="85.9" y="50.4">PA1</text>
<text x="85.9" y="52.9">PA2</text>
<text x="135.3" y="48.4">GND</text>
<text x="55.1" y="58">VCAP1</text>
<text x="85.9" y="55.5">PA3</text>
<text x="85.9" y="58">PA4</text>
<text x="19.4" y="65.7">C?</text>
<text x="29.6" y="65.7">C?</text>
<text x="55.1" y="63.1">VREF+</text>
<text x="55.1" y="60.6">VCAP2</text>
<text x="85.9" y="60.6">PA5</text>
<text x="85.9" y="63.1">PA6</text>
<text x="85.9" y="65.6">PA7</text>
<text x="161.2" y="61.8">+3V3</text>
<text x="220.4" y="64.7">FB?</text>
<text x="19.4" y="68">2u2</text>
<text x="29.6" y="68">2u2</text>
<text x="85.9" y="68.2">PA8</text>
<text x="85.9" y="70.7">PA9</text>
<text x="137.4" y="66.4">TP?</text>
<text x="137.4" y="68.8">I2C1</text>
<text x="145" y="66.4">TP?</text>
<text x="145" y="68.8">I2C1</text>
<text x="161.8" y="68.3">R9</text>
<text x="161.8" y="70.6">4k7</text>
<text x="169.4" y="70.6">4k7</text>
<text x="169.4" y="68.3">R10</text>
<text x="177" y="70.6">4k7</text>
<text x="177" y="68.3">R11</text>
<text x="184.7" y="70.6">4k7</text>
<text x="184.7" y="68.3">R12</text>
<text x="192.3" y="70.6">4k7</text>
<text x="192.3" y="68.3">R13</text>
<text x="199.9" y="70.6">4k7</text>
<text x="199.9" y="68.3">R14</text>
<text x="213.1" y="67">Ferrite_Bead_Small</text>
<text x="14.6" y="75.1">GND</text>
<text x="84.7" y="73.3">PA10</text>
<text x="84.7" y="75.8">PA11</text>
<text x="210.7" y="73.3">+3V3</text>
<text x="235.4" y="75.7">1u</text>
<text x="235.4" y="73.4">C?</text>
<text x="245.5" y="75.7">100n</text>
<text x="245.5" y="73.4">C?</text>
<text x="55.1" y="83.4">PH0</text>
<text x="84.7" y="78.3">PA12</text>
<text x="84.7" y="80.9">PA13</text>
<text x="84.7" y="83.4">PA14</text>
<text x="230.5" y="82.7">GND</text>
<text x="55.1" y="86">PH1</text>
<text x="84.7" y="86">PA15</text>
<text x="55.1" y="91">PE0</text>
<text x="55.1" y="93.6">PE1</text>
<text x="85.7" y="91">PB0</text>
<text x="85.7" y="93.6">PB1</text>
<text x="226" y="95.9">R?</text>
<text x="55.1" y="96.1">PE2</text>
<text x="55.1" y="98.7">PE3</text>
<text x="55.1" y="101.2">PE4</text>
<text x="85.7" y="96.1">PB2</text>
<text x="85.7" y="98.7">PB3</text>
<text x="85.7" y="101.2">PB4</text>
<text x="226" y="98.2">47</text>
<text x="55.1" y="103.7">PE5</text>
<text x="55.1" y="106.3">PE6</text>
<text x="85.7" y="103.7">PB5</text>
<text x="85.7" y="106.3">PB6</text>
<text x="235.4" y="106.1">1u</text>
<text x="235.4" y="103.8">C?</text>
<text x="245.5" y="106.1">100n</text>
<text x="245.5" y="103.8">C?</text>
<text x="55.1" y="108.8">PE7</text>
<text x="55.1" y="111.4">PE8</text>
<text x="55.1" y="113.9">PE9</text>
<text x="85.7" y="108.8">PB7</text>
<text x="85.7" y="111.4">PB8</text>
<text x="85.7" y="113.9">PB9</text>
<text x="138.9" y="111.7">LED?</text>
<text x="138.9" y="114">R</text>
<text x="149.1" y="111.7">LED?</text>
<text x="149.1" y="114">R</text>
<text x="159.2" y="111.7">LED?</text>
<text x="159.2" y="114">Y</text>
<text x="169.4" y="111.7">LED?</text>
<text x="169.4" y="114">B</text>
<text x="179.5" y="111.7">LED?</text>
<text x="179.5" y="114">B</text>
<text x="191" y="111.7">LED?</text>
<text x="191" y="114">B</text>
<text x="230.5" y="113.2">GND</text>
<text x="55.1" y="116.4">PE10</text>
<text x="55.1" y="119">PE11</text>
<text x="84.5" y="116.4">PB10</text>
<text x="84.5" y="119">PB11</text>
<text x="137.7" y="119.1">R?</text>
<text x="147.8" y="119.1">R?</text>
<text x="158" y="119.1">R?</text>
<text x="168.2" y="119.1">R?</text>
<text x="178.3" y="119.1">R?</text>
<text x="189.7" y="119.1">R?</text>
<text x="55.1" y="121.5">PE12</text>
<text x="55.1" y="124.1">PE13</text>
<text x="84.5" y="121.5">PB12</text>
<text x="84.5" y="124.1">PB13</text>
<text x="137.7" y="121.4">330</text>
<text x="147.8" y="121.4">330</text>
<text x="158" y="121.4">330</text>
<text x="168.2" y="121.4">100</text>
<text x="178.3" y="121.4">100</text>
<text x="189.7" y="121.4">100</text>
<text x="229.9" y="125.3">HSE?</text>
<text x="55.1" y="126.6">PE14</text>
<text x="55.1" y="129.1">PE15</text>
<text x="84.5" y="126.6">PB14</text>
<text x="84.5" y="129.1">PB15</text>
<text x="134" y="128.4">GND</text>
<text x="229.9" y="127.9">25MHz</text>
<text x="244.4" y="130.5">R?</text>
<text x="55.1" y="134.2">PD0</text>
<text x="55.1" y="136.8">PD1</text>
<text x="85.7" y="134.2">PC0</text>
<text x="85.7" y="136.8">PC1</text>
<text x="244.4" y="132.8">620</text>
<text x="55.1" y="139.3">PD2</text>
<text x="55.1" y="141.8">PD3</text>
<text x="83.5" y="139.3">PC2_C</text>
<text x="83.5" y="141.8">PC3_C</text>
<text x="161.4" y="143.8">SKRPANE010</text>
<text x="165.6" y="141.5">SW1</text>
<text x="225.2" y="140.7">C?</text>
<text x="225.2" y="143">10p</text>
<text x="245.5" y="140.7">C?</text>
<text x="245.5" y="143">10p</text>
<text x="55.1" y="144.4">PD4</text>
<text x="55.1" y="146.9">PD5</text>
<text x="55.1" y="149.5">PD6</text>
<text x="85.7" y="144.4">PC4</text>
<text x="85.7" y="146.9">PC5</text>
<text x="85.7" y="149.5">PC6</text>
<text x="163.3" y="148.2">1</text>
<text x="170.5" y="148.2">3</text>
<text x="55.1" y="154.5">PD8</text>
<text x="55.1" y="152">PD7</text>
<text x="85.7" y="152">PC7</text>
<text x="85.7" y="154.5">PC8</text>
<text x="151.5" y="154.4">100n</text>
<text x="151.5" y="152.1">C?</text>
<text x="163.3" y="150.7">2</text>
<text x="170.5" y="150.7">4</text>
<text x="230.5" y="150">GND</text>
<text x="55.1" y="157.1">PD9</text>
<text x="55.1" y="159.6">PD10</text>
<text x="84.5" y="159.6">PC10</text>
<text x="85.7" y="157.1">PC9</text>
<text x="146.7" y="161.5">GND</text>
<text x="177.2" y="161.5">GND</text>
<text x="55.1" y="162.2">PD11</text>
<text x="55.1" y="164.7">PD12</text>
<text x="55.1" y="167.2">PD13</text>
<text x="84.5" y="167.2">PC13</text>
<text x="84.5" y="162.2">PC11</text>
<text x="84.5" y="164.7">PC12</text>
<text x="55.1" y="169.8">PD14</text>
<text x="55.1" y="172.3">PD15</text>
<text x="65.6" y="173.5" transform="rotate(-90 65.6 173.5)">VSS</text>
<text x="68.2" y="173.5" transform="rotate(-90 68.2 173.5)">VSS</text>
<text x="70.7" y="173.5" transform="rotate(-90 70.7 173.5)">VSS</text>
<text x="73.3" y="173.5" transform="rotate(-90 73.3 173.5)">VSS</text>
<text x="75.8" y="173.5" transform="rotate(-90 75.8 173.5)">VSS</text>
<text x="78.3" y="173.5" transform="rotate(-90 78.3 173.5)">VSSA</text>
<text x="84.5" y="169.8">PC14</text>
<text x="84.5" y="172.3">PC15</text>
<text x="54.6" y="176.1">FCC1</text>
<text x="78.9" y="176.1">STM32H753VITx</text>
<text x="136.6" y="178.3">10k</text>
<text x="137.1" y="175.9">R?</text>
<text x="145.6" y="176.8">TDD01H0SB1R</text>
<text x="150.4" y="174.5">SW?</text>
<text x="148.1" y="181.2">C</text>
<text x="155.3" y="181.2">1</text>
<text x="155.3" y="183.7">2</text>
<text x="166.3" y="181.2">+3V3</text>
<text x="166.4" y="183.7">GND</text>
<text x="62.9" y="191.9">GND</text>
</g>
<g font-size="1.8" fill="#a90000">
<text x="50.8" y="46.7">14</text>
<text x="64.5" y="42.6" transform="rotate(-90 64.5 42.6)">6</text>
<text x="67.1" y="43.2" transform="rotate(-90 67.1 43.2)">11</text>
<text x="69.6" y="43.2" transform="rotate(-90 69.6 43.2)">27</text>
<text x="72.1" y="43.2" transform="rotate(-90 72.1 43.2)">50</text>
<text x="74.7" y="43.2" transform="rotate(-90 74.7 43.2)">75</text>
<text x="77.2" y="43.8" transform="rotate(-90 77.2 43.8)">100</text>
<text x="79.8" y="43.2" transform="rotate(-90 79.8 43.2)">21</text>
<text x="91.4" y="46.7">22</text>
<text x="50.8" y="51.8">94</text>
<text x="91.4" y="49.3">23</text>
<text x="91.4" y="51.8">24</text>
<text x="50.8" y="56.9">48</text>
<text x="50.8" y="59.4">73</text>
<text x="91.4" y="54.4">25</text>
<text x="91.4" y="56.9">28</text>
<text x="91.4" y="59.4">29</text>
<text x="50.8" y="62">20</text>
<text x="91.4" y="62">30</text>
<text x="91.4" y="64.5">31</text>
<text x="91.4" y="67.1">67</text>
<text x="91.4" y="69.6">68</text>
<text x="91.4" y="72.1">69</text>
<text x="91.4" y="74.7">70</text>
<text x="91.4" y="77.2">71</text>
<text x="50.8" y="82.3">12</text>
<text x="91.4" y="79.8">72</text>
<text x="91.4" y="82.3">76</text>
<text x="50.8" y="84.8">13</text>
<text x="50.8" y="89.9">97</text>
<text x="91.4" y="89.9">34</text>
<text x="91.4" y="84.8">77</text>
<text x="50.8" y="92.5">98</text>
<text x="51.4" y="95">1</text>
<text x="91.4" y="92.5">35</text>
<text x="91.4" y="95">36</text>
<text x="51.4" y="97.5">2</text>
<text x="51.4" y="100.1">3</text>
<text x="91.4" y="97.5">89</text>
<text x="91.4" y="100.1">90</text>
<text x="50.8" y="107.7">37</text>
<text x="51.4" y="102.6">4</text>
<text x="51.4" y="105.2">5</text>
<text x="91.4" y="102.6">91</text>
<text x="91.4" y="105.2">92</text>
<text x="91.4" y="107.7">93</text>
<text x="50.8" y="110.2">38</text>
<text x="50.8" y="112.8">39</text>
<text x="91.4" y="110.2">95</text>
<text x="91.4" y="112.8">96</text>
<text x="50.8" y="115.3">40</text>
<text x="50.8" y="117.9">41</text>
<text x="91.4" y="115.3">46</text>
<text x="91.4" y="117.9">47</text>
<text x="50.8" y="120.4">42</text>
<text x="50.8" y="122.9">43</text>
<text x="50.8" y="125.5">44</text>
<text x="91.4" y="120.4">51</text>
<text x="91.4" y="122.9">52</text>
<text x="91.4" y="125.5">53</text>
<text x="50.8" y="128">45</text>
<text x="91.4" y="128">54</text>
<text x="232.2" y="130.9" transform="rotate(-90 232.2 130.9)">2</text>
<text x="50.8" y="133.1">81</text>
<text x="50.8" y="135.6">82</text>
<text x="91.4" y="133.1">15</text>
<text x="91.4" y="135.6">16</text>
<text x="228.5" y="134.4">1</text>
<text x="234.9" y="134.4">3</text>
<text x="50.8" y="138.2">83</text>
<text x="50.8" y="140.7">84</text>
<text x="50.8" y="143.3">85</text>
<text x="91.4" y="138.2">17</text>
<text x="91.4" y="140.7">18</text>
<text x="91.4" y="143.3">32</text>
<text x="232.2" y="139.8" transform="rotate(-90 232.2 139.8)">4</text>
<text x="50.8" y="145.8">86</text>
<text x="50.8" y="148.3">87</text>
<text x="91.4" y="145.8">33</text>
<text x="91.4" y="148.3">63</text>
<text x="159.3" y="147.1">1</text>
<text x="159.3" y="149.6">2</text>
<text x="174.6" y="147.1">3</text>
<text x="174.6" y="149.6">4</text>
<text x="50.8" y="153.4">55</text>
<text x="50.8" y="156">56</text>
<text x="50.8" y="150.9">88</text>
<text x="91.4" y="150.9">64</text>
<text x="91.4" y="153.4">65</text>
<text x="91.4" y="156">66</text>
<text x="50.8" y="158.5">57</text>
<text x="50.8" y="161">58</text>
<text x="91.4" y="158.5">78</text>
<text x="91.4" y="161">79</text>
<text x="50.8" y="163.6">59</text>
<text x="50.8" y="166.1">60</text>
<text x="91.4" y="163.6">80</text>
<text x="92" y="166.1">7</text>
<text x="50.8" y="168.7">61</text>
<text x="50.8" y="171.2">62</text>
<text x="92" y="168.7">8</text>
<text x="92" y="171.2">9</text>
<text x="64.5" y="177.8" transform="rotate(-90 64.5 177.8)">10</text>
<text x="67.1" y="177.8" transform="rotate(-90 67.1 177.8)">26</text>
<text x="69.6" y="177.8" transform="rotate(-90 69.6 177.8)">49</text>
<text x="72.1" y="177.8" transform="rotate(-90 72.1 177.8)">74</text>
<text x="74.7" y="177.8" transform="rotate(-90 74.7 177.8)">99</text>
<text x="77.2" y="177.8" transform="rotate(-90 77.2 177.8)">19</text>
<text x="144.1" y="180.1">3</text>
<text x="159.3" y="180.1">1</text>
<text x="159.3" y="182.6">2</text>
</g>
</svg>
